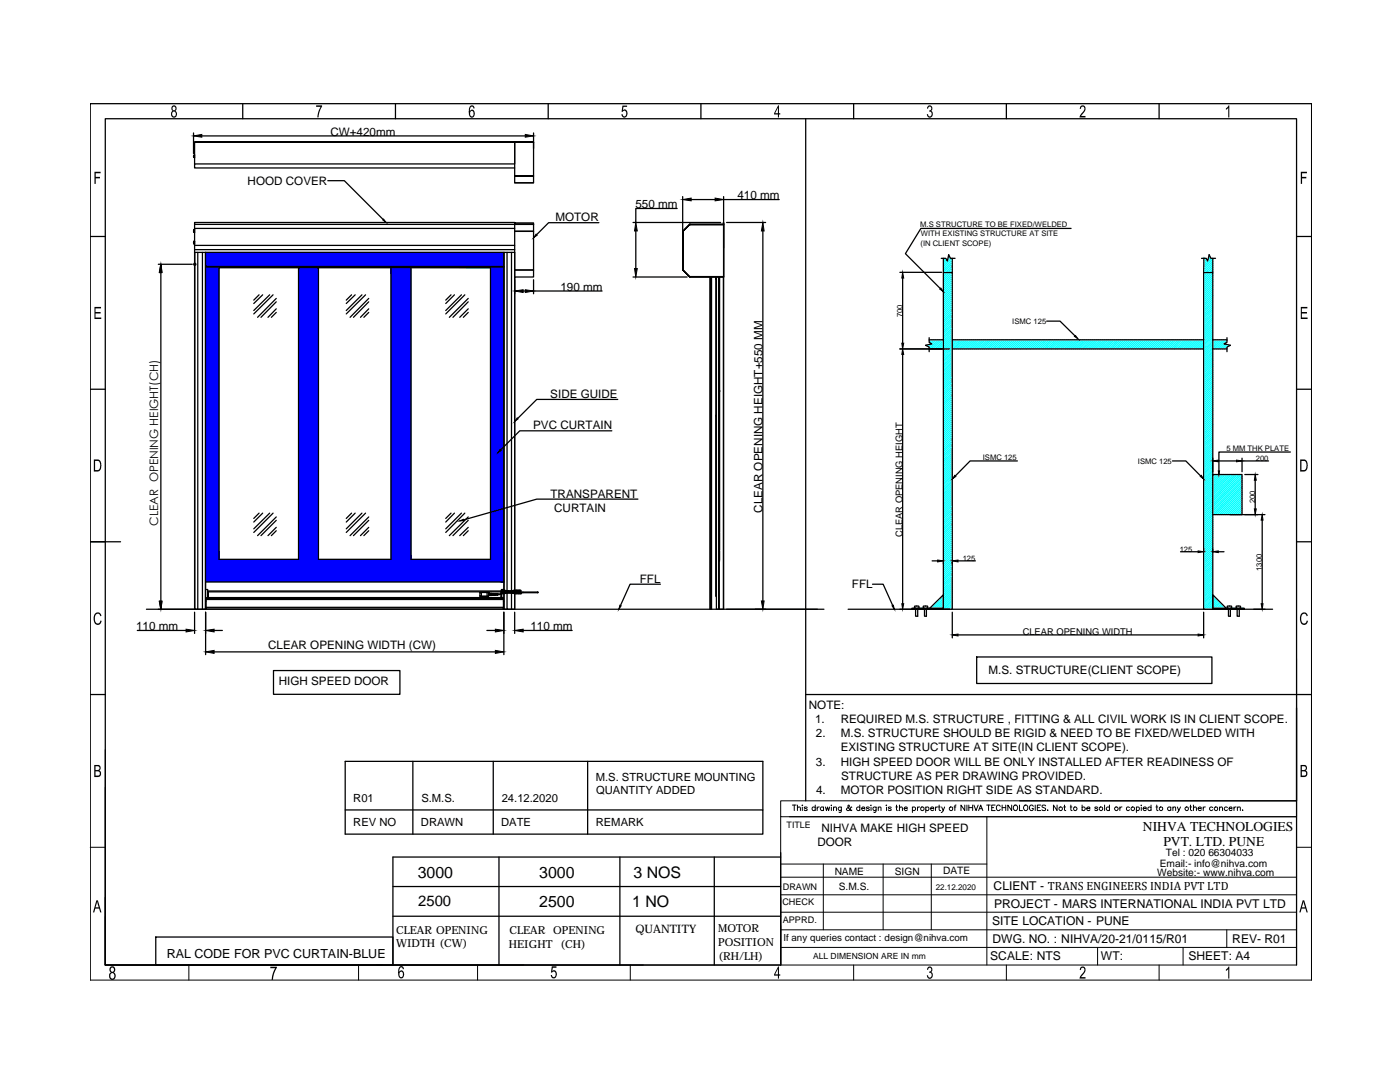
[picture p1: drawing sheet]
<svg xmlns="http://www.w3.org/2000/svg" width="279mm" height="216mm" viewBox="0 0 279 216" stroke-linecap="round" stroke-linejoin="round" font-family="sans-serif">
<!-- layer: 0 -->
<g fill="none" stroke="#000" stroke-width=".25">
<path d="M38.6 26.5v4.1M38.7 31.2v-.1v.3M38.8 31.2l-.1-.1v.2M38.8 31.4v-.2h-.1v.2h.1M38.8 31.2h.1M38.8 31.1h.1M38.8 30.9v.6M38.8 30.9v.6v-.6M38.8 28.3h63.9zM38.8 28.3v4.4M40.3 27.1h64.5M48.4 20.7v3"/>
<path d="M65.4 36.1h3.3l7.8 7.7M78.9 20.7v3M102.7 28.3h3.8h-3.8v6.8h3.8h-3.8M102.7 35.1v1.4h3.8v-1.4M102.7 36.5h3.8M106.5 28.3l-3.8 .1v4.3h-63.9v.8h63.9M106.5 26.5v8.6M109.4 20.7v3M136.2 39.2v10.5M137.9 39.8h4.8M139.9 20.7v3M144.4 39.2v10.3"/>
<path d="M144.4 39.8h11.1M160.8 23.7v136.1M170.4 20.7v3M200.8 20.7v3M231.3 20.7v3M18 47.2h3M31.6 52.7h6.8M32.1 52.7l.2 1.7h-.5zM32.1 52.7v68.9M38.6 46l.1 .2zM38.6 52.7h.5M38.7 48.3v.2z"/>
<path d="M38.7 46h.1M38.7 46h.1v.2h-.1zM38.7 45.9l.1 .1M38.7 48.3h.1M38.7 48.6h.1M38.7 48.2l.1 .1M38.7 52.6l.3 .3M38.8 46h.1M38.8 46.2h.1M38.8 46.2l-.1 .1M38.8 46.3h.1M38.8 45.9h.1"/>
<path d="M38.8 48.5l-.1 .1v-.3h.1l-.1 .3M38.8 48.3h.1M38.8 48.6h.1M38.8 48.1v.6M38.8 45.8v.6M38.8 48.1v.6v-.5M38.8 45.8v.6v-.6M38.8 44.8v.8M38.8 49.8v.6M38.9 50.4v71.2h.6v-71.2M38.9 52.5v.5M39 52.6l-.3 .3"/>
<path d="M40.4 50.4v71.2h.6v-71.2v71.2M41 53.3h59.6M41 53.2h59.6M51.7 58.8l-1.1 1.1M52.4 58.8l-1.8 1.8M53.8 58.8l-3.2 3.2M54.5 58.8l-3.9 3.8M55.1 59.5l-3.7 3.8M59.6 53.4v58.2h-15.9v-58.2h54.2v58.2h-15.9v-58.2M63.6 53.4v58.2h14.4v-58.2M70.2 58.8l-1.1 1.1M70.9 58.8l-1.8 1.8"/>
<path d="M72.2 58.8l-3.1 3.2M73 58.8l-3.9 3.8M73.6 59.5l-3.7 3.8M90 58.8l-1 1.1M90.7 58.8l-1.7 1.8M92.1 58.8l-3.1 3.2M92.8 58.8l-3.8 3.8M93.4 59.5l-3.7 3.8M100.6 50.4v67.4M100.6 50.4v71.2M101.2 50.4v67.4M102.1 50.4v67.4"/>
<path d="M102.7 53.9h3.8v1.4h-3.8v62.5M102.7 46.2h3.8v7.7h-3.8zM102.7 44.8h3.8v1.4h-3.8zM102.7 44.7l3.8 .1zM102.7 49h-63.9v.8h63.9M102.7 45.6h-63.9v3.4M104.4 58.1h.4M106.5 44.7v-.2h-3.8v.2v-.3h-63.9v.4h63.9M106.5 55.8v2.8M106.5 58.1h13.7M119.5 44.4h-10l-2.4 2.4M126.3 44.4h17.5"/>
<path d="M126.3 55.3h10.8M126.9 46.1v7.5M135.1 41.6h-8.2v2.8M136.2 46.2v7.7M136.3 53.9l1.4 1.4zM136.4 53.9h.1M136.4 46.2h.1M136.4 46.2h-.2v7.7h.2M137.7 44.8h6.7v10.5h-6.7l-1.4-1.4v-7.7zM137.7 44.8l6.7 .1v10.3l-6.7 .1-1.4-1.4v-7.7zM137.7 44.9h.1M137.7 55.2h.1"/>
<path d="M137.7 44.8v.1M137.7 44.8l-1.4 1.4 1.3-1.4 6.8 .1M137.7 55.2h6.7M137.7 44.8h6.7M141.7 55.3v66.3v-66.3M142 55.3v66.3M142.9 55.8l.1 27.2zM142.9 55.8v63.2M142.9 55.7h.1M143 55.3l-.1 .4M143 55.7h.1M143.4 55.3v66.3"/>
<path d="M143.5 55.3v66.3M143.6 55.3v22.7M144.4 44.5v.2zM144.4 44.5v77.1h-1v-66.3v66.3h-.4v-2.7M144.4 55.3v66.3M144.4 44.8h.1M145 44.4h7.8M152.2 46.1v73.8M179.6 54.3h8.3M180.1 55.5v13M187.8 51.5h.9l.4 .6 .2-1.3 .4 .7h.9M188.3 51.5v2.9"/>
<path d="M190 51.5v2.9M213.8 45.6h-30l-3.1 5 7 7M239.8 51.5h.9l.3 .6 .3-1.3 .4 .7h.9M240.3 51.5l-.1 2.9M242 51.5v2.9M258.8 47.2h3M18 77.7h3M55.1 61.6l-1.6 1.7M55.1 60.2l-3 3.1M55.1 62.3l-.9 1M73.6 61.6l-1.7 1.7M73.6 60.2l-3.1 3.1"/>
<path d="M73.6 62.3l-1 1M93.4 61.6l-1.6 1.7M93.4 60.2l-3 3.1M93.4 62.3l-.9 1M123.3 79.7h-16.2l-3.8 3.8M143.6 78.1h.1M143.6 78v.1M179.6 69.6h9.9M180.1 70.7v49.8M185.4 67.4v.9l.6 .3-1.3 .3 .7 .3v1M185.4 67.8h2.9M188.3 67.8v-13.4h1.7v13.4"/>
<path d="M188.3 67.8v53.8M190 69.6h50.2M208.9 64.1h2.7l3 2.9M240.2 67.8h-50.2v53.8M240.2 67.8v-13.4h1.8v13.4M240.2 67.8v53.8M242 67.8v53.8h6.3h-6.3v-.2h6.3v.2M242 69.6h2.9M242 67.8h2.9M244.9 67.4v.9l-.6 .3 1.2 .3-.6 .3v1M258.8 77.7h3M122.1 86h-18.4l-3.8 3.8"/>
<path d="M127.3 99.6h-20.2l-14.6 4.1M142.9 83v35.9zM142.9 83h.1M143 83h.1M203 92h-9.4l-3 3M234 92h2.7l2.9 3M242 94.7h5.9v8h-5.9zM243.1 92h3.7M247.9 91.4v2.7M247.9 92h5.3M248.4 94.7h2.7M250.5 95.8v5.7"/>
<path d="M257.5 90.2h-14.2v3.8M18 108.1h6.1M31.8 120h.5l-.2 1.6zM41 117.6h.5v.6M41 116.1h59.6M41.1 119.6v-.2h59.4v.2M41.1 119.4h.4M41.5 118.2v1zM41.5 118.2v1.1M41.5 119.2h.1M41.5 119.3h-.4v.1M41.5 118.2h.1"/>
<path d="M41.5 119.2v.2M41.5 118.1h58.5M51.7 102.4l-1.1 1M52.4 102.4l-1.8 1.8M53.8 102.4l-3.2 3.1M54.5 102.4l-3.9 3.8M55.1 103.2l-3.7 3.7M55.1 105.2l-1.6 1.7M55.1 103.8l-3 3.1M55.1 105.9l-.9 1M70.2 102.4l-1.1 1M70.9 102.4l-1.8 1.8"/>
<path d="M72.2 102.4l-3.1 3.1M73 102.4l-3.9 3.8M73.6 103.2l-3.7 3.7M73.6 105.2l-1.7 1.7M73.6 103.8l-3.1 3.1M73.6 105.9l-1 1M90 102.4l-1 1M90.7 102.4l-1.7 1.8M92.1 102.4l-3.1 3.1M92.8 102.4l-3.8 3.8M93.4 103.2l-3.7 3.7M93.4 105.2l-1.6 1.7"/>
<path d="M93.4 103.8l-3 3.1M93.4 105.9l-.9 1M95.8 118.2h1.7v.7l-1.7 .1zM95.8 118.9h.1M95.8 118.3h.1M95.8 118.2l.1 .1M96.1 118.2h1.1v.7l-1.1 .1zM97.4 118.9h.1M97.4 118.3h.1M97.5 118.2v.1M97.5 118.3l.3 .1-.2 .3h.2v-.2M97.6 118.3v.5"/>
<path d="M97.6 118.7l-.1 .1M97.6 118.5h.1M97.6 118.4h.1M97.6 118.7h.1M97.6 118.4v.1M97.8 118.7l-.2 .1M97.8 118.8h.1M97.8 118.4h.1M97.9 118.7h.2v.1h-.2zM97.9 118.7v-.2h.2v.2M97.9 118.5h.2M98.1 118.4v.4"/>
<path d="M98.2 118.6h1.4M98.2 118.4l.1 .4zM98.2 118.8h.1M98.2 118.5h1.4M98.4 118.4l.1 .4zM98.5 118.5l.1-.1v.4l-.1-.3M98.7 118.5l.1 .2-.1-.2M98.8 118.4l.1 .3zM99 118.4l.1 .3zM99.2 118.4h.2v.3h-.2zM99.2 118.6v-.2v.3M100 117.9h-58.5v1.3h58.5v-.7"/>
<path d="M100 119.3h.5v.1M100 119.2v.2h-58.5h58.5M100 119.2h.1M100 119.4h.5M100.1 119.2h.1M100.1 118.4v.9M100.1 117.8v.6h-.1v.8l.1-.7M100.2 117.9l-.2-.1v.7l-.4 .1v-.1l.4-.1M100.3 117.9l-.1-.1-.1 .6M100.3 117.8l-.1 .7-.1-.2M100.4 117.8v.6l-.2-.1M100.5 117.9l-.1-.1h-.1v.6"/>
<path d="M100.6 118.3v3.3h.6M100.6 117.6h-.5v.2M100.6 117.8h-.1l-.1 .6M100.6 117.8l-.1 .7-.1-.2M100.6 118.4v.1M100.7 117.8l-.1 .6M100.8 117.8l-.1 .6M100.9 117.8v.6M101 117.8l-.1 .6M101.1 117.9l-.1 .5M101.1 117.8v.5M101.2 118.2v3.4h.9"/>
<path d="M101.2 117.9v.4M101.3 117.9l-.1 .4M101.4 117.9l-.1 .4M101.4 117.9v.4M101.5 117.9v.4v-.4M101.7 117.9v.4M101.9 117.9l-.1 .4M101.9 117.9v.4M102 117.9v.4l.1-.4M102.1 118.4v3.2h.6v-3.1M102.2 117.9l-.1 .5M102.2 117.8v.5"/>
<path d="M102.3 117.8v.6M102.4 117.8l-.1 .6M102.5 117.8l-.1 .6M102.6 117.8l-.1 .6M102.7 117.8l-.1 .6M102.7 117.8v-67.4h-63.9l.1 71.2M102.7 118.4v3.2M102.8 117.8l-.1 .7M102.8 117.9v-.1l-.2 .6M103 117.8l-.1 .6-.1 .1v-.2M103 117.9v-.1h-.2v.6M103.1 117.8v.7l-.2-.2"/>
<path d="M103.2 117.9l-.1-.1h-.1v.6M103.3 117.9l-.1-.1-.1 .6M103.3 117.8l-.1 .7-.1-.2M103.4 117.8v.6l-.2-.1M103.5 117.9l-.1-.1-.1 .6M103.6 117.8v.6l-.2 .1v-.2M103.6 117.9l-.1-.1-.1 .6M103.8 117.8l-.1 .7-.1-.2M103.8 117.9v-.1h-.2v.6M103.9 118.4h.1M103.9 117.8l-.1 .7-.1-.2M104 118.2l-.1-.4-.2 .6"/>
<path d="M104 118.3h-.1l.1 .1M104.4 118.1v.2M107.3 118.1h-3.1l-.3 .1v.2l.3-.1h3.1M107.3 118.1v.2zM131.8 116.6h-6.1l-1.9 4.2M143.6 109.8v-54.5v54.5v-3.4l-.1 3.5 .1 1.9v-1.8v1.8l-.1 .1 .1 .1M174.1 116.6h2.1l2 4.2M186 111.9h1.1M190 112.3v.2M191.2 111.9h3.5M235.6 110.1h3.5M243.1 110.1h1.2"/>
<path d="M245.5 102.7h6.9M251.9 103.8v16.7M258.8 108.1h3M18 138.6h3M27.4 125.8h9.7M29.2 121.6h135.2M38.8 122.2v4.2M41 120h.1M41 122.2v8.4M41.1 121.2h59.4v.3h-59.4zM41.1 121.2v-1.6h59.4v1.6M42.7 130.1h56.2"/>
<path d="M42.7 125.8h1.7M54.6 133.8h25.2v4.7h-25.2zM97.2 125.8h1.7M100.5 120h.1M100.6 122.2v8.4M102.7 122.2v4.2M104.4 125.8h9.8M160.8 138.6h101M169.3 121.6h84.7M182 121.4h6.3v.2h-6.3zM182.6 120.9l.8 .1v.4h-.3v1.6h-.4v-1.6h-.2zM184.3 120.9l.8 .1v.4h-.2v1.6h-.4v-1.6h-.3z"/>
<path d="M185.6 121.4l2.7-2.7v2.7M190 122.2v5.1M191.2 126.7h47.9M194.9 131.1h47v5.3h-47zM240.2 122.2v5.1M242 121.4v-2.7l2.7 2.7M245 120.9l.8 .1v.4h-.3v1.6h-.3v-1.6h-.3zM246.7 120.9l.9 .1v.4h-.3v1.6h-.4v-1.6h-.2zM82.4 151.9v14.5M98.4 151.9v14.5M117.3 151.9v14.5M258.8 141.3v18.5h-55.3"/>
<path d="M21 179.1v13.5M68.9 161.6h83.3v4.8h-83.3v-14.5h83.3v9.7M78.4 176.9h77.4M99.6 171v21.6M123.7 171v21.6M142.6 171v21.6M155.8 170.1v22.5h-80.6M155.8 171h-77.4v21.6M155.8 179.1v13.5M18 195.6v-174.9h243.8v174.9M21 192.6v-168.9h237.8v168.9M21 192.6h55.3"/>
<path d="M31.1 187h47.3v5.6h-47.3zM78.4 182.8h77.4"/>
</g>
<g fill="none" stroke="#000" stroke-width=".2">
<path d="M258.8 131.4v28.4M258.8 138.6h3M21 149.6v43h107.4M21 157.1v35.5h237.8M155.8 159.8h103v3.2h-103zM18 169.1h3M155.8 178.5h103M155.8 175h103M155.8 163v29.6M155.8 172.4h41.1M157.5 163h101.3M158.1 160.6h.8"/>
<path d="M158.5 160.6v1.1M159.1 161.2l.3-.2 .3 .1v.6M159.1 160.6v1.1M160.1 160.7h.1M160.1 161.1v.6M161.1 161.1l-.2-.1-.4 .1 .6 .3v.3h-.4l-.2-.1M162.7 161.1a.35 .35 0 0 0-.5 0 .35 .35 0 0 0 0 .5 .35 .35 0 0 0 .5 0M162.7 160.6v1.1M163.1 161v.7M163.5 161l-.2 .1-.2 .2M164.3 172.4v13.1M164.4 161.1a.35 .35 0 0 0-.6 0 .35 .35 0 0 0 0 .5 .35 .35 0 0 0 .6 0"/>
<path d="M164.4 161v.7M164.7 161l.2 .7 .3-.7 .2 .7 .2-.7M165.9 160.7h.1M165.9 161.1v.6M166.3 161.2l.3-.2 .3 .1v.6M166.3 161v.7M167.9 161v1l-.2 .1-.3-.1M167.9 161.1a.35 .35 0 0 0-.5 0 .35 .35 0 0 0 0 .5 .35 .35 0 0 0 .5 0M170 161.1l-.1-.1a.78 .78 0 0 1-.8 .7l-.2-.3 .6-.5-.2-.3-.1 .2 .1 .4 .4 .5h.2l.1-.1M171.6 161.1a.35 .35 0 0 0-.5 0 .35 .35 0 0 0 0 .5 .35 .35 0 0 0 .5 0M171.6 160.6v1.1M172 161.3h.6a.36 .36 0 0 0-.5-.2 .36 .36 0 0 0-.2 .5 .36 .36 0 0 0 .6 .1l.1-.1"/>
<path d="M173.5 161.1l-.2-.1-.4 .1 .6 .4-.1 .2h-.5v-.1M173.8 160.7h.1M173.8 161.1v.6M174.9 161v.8l-.3 .3-.2-.1M174.9 161.1a.35 .35 0 0 0-.6 0 .35 .35 0 0 0 0 .5 .35 .35 0 0 0 .6 0M175.3 161.2l.1-.1h.4v.6M175.3 161v.7M176.2 172.4v13.1M176.8 160.7h.2zM176.9 161.1v.6M177.9 161.1l-.3-.1-.3 .1 .5 .3v.3h-.3l-.2-.1M178.8 161h.3"/>
<path d="M178.9 160.6v.9l.3 .2M179.5 161.2l.3-.2 .2 .1 .1 .6M179.5 160.6v1.1M180.4 161.3h.7l-.1-.2a.35 .35 0 0 0-.5 0 .35 .35 0 0 0 .1 .5 .35 .35 0 0 0 .5 0M182.1 161.1a.35 .35 0 0 1 .5 0 .35 .35 0 0 1 0 .5 .35 .35 0 0 1-.5 0M182.1 161v1.1M183.1 161v.7M183.5 161l-.4 .1v.2M184.8 161.1a.35 .35 0 0 1 .5 0 .35 .35 0 0 1 0 .5 .35 .35 0 0 1-.5 0M184.8 161v1.1M185.7 161.3h.7a.36 .36 0 0 0-.5-.2 .36 .36 0 0 0-.2 .5 .36 .36 0 0 0 .5 .1l.2-.1M185.9 172.4v13.1"/>
<path d="M186.7 161v.7M187.1 161l-.4 .1v.2M187.3 161h.3M187.4 160.6v.9l.3 .2M187.9 161l.3 .7 .3-.7M188.2 161.7l-.4 .4M190.4 161h.4M190.8 160.6l-.2 .1v.2v.8M192.5 160.6v1.1l-.7-1.1v1.1M193 160.6v1.1M193.4 160.6v1.1M193.4 161.1h.7"/>
<path d="M194.1 160.6v1.1M194.4 160.6l.4 1.1 .4-1.1M195.3 161.7l.4-1.1 .4 1.1M195.5 161.4h.5M196.9 160.6h.7M196.9 163v29.6M197.3 160.6v1.1M197.9 161.1h.4M198.6 160.6h-.7v1.1h.7M199.6 160.9a.39 .39 0 0 0-.4-.3 .39 .39 0 0 0-.3 .5v.2a.39 .39 0 0 0 .3 .4 .39 .39 0 0 0 .4-.2M200 161.1h.7M200 160.6v1.1"/>
<path d="M200.7 160.6v1.1M201.9 160.6v1.1l-.8-1.1v1.1M203.5 160.6v1.1h.6M204.5 160.7a.52 .52 0 0 1 .6 .5 .52 .52 0 0 1-.6 .5l-.2-.4zM206.2 160.9a.39 .39 0 0 0-.4-.3 .39 .39 0 0 0-.3 .5v.2a.38 .38 0 0 0 .3 .5 .38 .38 0 0 0 .4-.5h-.2M206.6 160.6v1.1M207 161.1h.4M207.7 160.6h-.7v1.1h.7M208.7 160.8l-.3-.2-.4 .1v.3l.6 .3 .1 .3-.3 .1-.4-.1M209.1 161.6v.1zM211 160.6v1.1l-.8-1.1v1.1M212.3 161h.4"/>
<path d="M212.4 160.6v.9l.1 .2h.2M213.6 161h.3M213.7 160.6v.9l.1 .2h.2M216 161.1a.35 .35 0 0 1 .5 0 .35 .35 0 0 1 0 .5 .35 .35 0 0 1-.5 0M216 160.6v1.1M216.9 161.3h.6a.36 .36 0 0 0-.4-.2 .36 .36 0 0 0-.3 .4 .36 .36 0 0 0 .5 .2l.2-.1M219.1 161.1l-.2-.1-.4 .1 .6 .4-.1 .2h-.3l-.2-.1M220.4 160.6v1.1M221.4 161.1a.35 .35 0 0 0-.5 0 .35 .35 0 0 0 0 .5 .35 .35 0 0 0 .5 0M221.4 160.6v1.1M223.5 161v.7M223.9 161l-.4 .1v.2"/>
<path d="M225.4 161.1a.34 .34 0 0 0-.5 0 .34 .34 0 0 0 0 .5 .34 .34 0 0 0 .5 0M226.8 161.1a.34 .34 0 0 1 .5 0 .34 .34 0 0 1 0 .5 .34 .34 0 0 1-.5 0M226.8 161v1.1M227.7 160.7h.1M227.8 161.1v.6M228.1 161.3h.7a.36 .36 0 0 0-.5-.2 .36 .36 0 0 0-.2 .5 .36 .36 0 0 0 .6 .1l.1-.1M229.7 161.1a.35 .35 0 0 0-.5 0 .35 .35 0 0 0 0 .5 .35 .35 0 0 0 .5 0M229.7 160.6v1.1M230.7 161h.4M230.9 160.6v.9v.2h.2M233.7 161.1a.35 .35 0 0 0-.6 0 .35 .35 0 0 0 0 .5 .35 .35 0 0 0 .6 0M233.7 161v.7"/>
<path d="M234.1 161.2l.1-.1h.4v.6M234.1 161v.7M235 161l.3 .7 .3-.7M235.3 161.7l-.4 .4M237.5 161h.3M237.6 160.6v.9l.3 .2M238.2 161.2l.2-.2 .3 .1 .1 .6M238.2 160.6v1.1M239.1 161.3h.6a.36 .36 0 0 0-.4-.2 .36 .36 0 0 0-.2 .4 .36 .36 0 0 0 .4 .2l.2-.1M240.1 161v.7M240.6 161l-.3 .1-.2 .2M242 161.1a.35 .35 0 0 0-.5 0 .35 .35 0 0 0 0 .5 .35 .35 0 0 0 .5 0"/>
<path d="M243.4 161.2l.2-.2 .3 .1 .1 .6M243.4 161v.7M245 161.1a.35 .35 0 0 0-.6 0 .35 .35 0 0 0 0 .5 .35 .35 0 0 0 .6 0M245.3 161.3l.6-.1a.33 .33 0 0 0-.5 0 .33 .33 0 0 0 0 .5 .33 .33 0 0 0 .5-.1M246.3 161v.7M246.7 161l-.4 .1v.2M246.9 161.2l.3-.2 .3 .1v.6M246.9 161v.7M248 161.6v.1zM258.8 169.1h3M18 195.6h243.8M21 182.9v9.7h83.5"/>
<path d="M37.7 192.6v3M71.6 192.6v3M95.3 192.6v3M125.8 192.6v3M155.8 185.5h103M155.8 182h103M155.8 189h103M170.4 192.6v3M200.8 192.6v3M219 189v3.6M231.3 192.6v3M236.1 189v3.6"/>
<path d="M244.8 185.5v3.5"/>
<circle cx="184.1" cy="161.4" r=".36"/>
<circle cx="189.8" cy="161.4" r=".36"/>
<circle cx="202.7" cy="161.1" r=".51"/>
<circle cx="211.7" cy="161.4" r=".36"/>
<circle cx="214.6" cy="161.4" r=".35"/>
<circle cx="219.7" cy="161.4" r=".36"/>
<circle cx="222.8" cy="161.4" r=".35"/>
<circle cx="226.1" cy="161.4" r=".36"/>
<circle cx="231.7" cy="161.4" r=".36"/>
<circle cx="236.8" cy="161.4" r=".35"/>
<circle cx="242.7" cy="161.4" r=".35"/>
</g>
<g fill="#000">
<path d="M18.9 34.3h1.2v.3h-1v.7h.9v.3h-.9v1.1h-.2zM63.1 21h1.2l-.6 1.4-.1 1h-.3l.1-.6 .6-1.5h-.9zM124.2 21.1h1v.2h-.8l-.1 .7 .3-.2 .3 .1 .3 .6v.6l-.3 .3h-.6l-.3-.6h.3v.1a.38 .38 0 0 0 .5 .2 .38 .38 0 0 0 .2-.5 .38 .38 0 0 0-.2-.5 .38 .38 0 0 0-.5 .2h-.2zM185.2 21.1l.5-.1 .3 .3 .1 .5-.3 .3 .4 .4v.5l-.4 .4-.4 .1-.4-.4v-.3h.2a.39 .39 0 0 0 .5 .4 .39 .39 0 0 0 .2-.6l-.2-.3h-.3v-.3l.4-.1v-.4a.31 .31 0 0 0-.4-.2 .31 .31 0 0 0-.2 .4h-.2zM215.7 21.1l.6-.1 .3 .4-.1 .8-.8 .9h.9v.3h-1.2l.1-.4 .9-1.1v-.3l-.1-.3a.34 .34 0 0 0-.4 0 .34 .34 0 0 0-.2 .4h-.2zM245.2 21h.1v2.4h-.2v-1.9l-.4 .4v-.3zM259.6 34.3h1.2v.3h-.9v.7h.8v.3h-.8v1.1h-.3zM18.9 61.2h1.3v.3h-1.1v.8h1v.3h-1v.8h1.1v.3h-1.3zM259.6 61.2h1.3v.3h-1.1v.8h1v.3h-1v.8h1.2v.3h-1.4zM19 122.4l.3-.2h.4l.4 .3 .1 .3-.2 .2-.3-.5-.6 .2-.2 .4v.7l.2 .3a.5 .5 0 0 0 .6 .3 .5 .5 0 0 0 .3-.6l.3 .1-.3 .7-.6 .1-.4-.2-.3-.8v-.6zM259.7 122.5l.4-.3h.4l.4 .3 .1 .3-.2 .2-.4-.5-.5 .2-.2 .4v.7l.2 .3a.5 .5 0 0 0 .6 .3 .5 .5 0 0 0 .3-.6l.2 .1-.3 .7-.5 .1-.5-.2-.3-.8v-.6zM53.9 192.9h1.4l-.7 1.6-.1 1h-.3l.1-.7 .6-1.6h-1z"/>
<path d="M110.1 192.8h1v.3h-.8l-.1 .6 .3-.1 .3 .1 .3 .6v.4l-.3 .5-.7-.1-.2-.6h.3v.2a.4 .4 0 0 0 .6 .2 .4 .4 0 0 0 .1-.6l-.2-.4a.31 .31 0 0 0-.5 .2l-.2-.1zM185.2 192.9h.5l.3 .3 .1 .5-.3 .3 .4 .3v.5l-.4 .5h-.4l-.4-.4v-.3h.2a.39 .39 0 0 0 .5 .4 .39 .39 0 0 0 .2-.6l-.2-.3h-.3v-.2l.4-.2v-.4a.31 .31 0 0 0-.4-.2 .31 .31 0 0 0-.2 .4h-.2zM215.7 193l.6-.1 .3 .3v.7l-.9 1.1h.9v.3h-1.2l.1-.5 .9-1.1v-.3l-.1-.2a.34 .34 0 0 0-.4 0 .34 .34 0 0 0-.2 .3h-.2zM245.2 192.9h.1v2.4h-.2v-1.9l-.4 .3v-.3z"/>
<path d="M34.3 21.2l.6-.2 .3 .4v.6l-.2 .1 .3 .3v.5l-.4 .6-.5-.1-.3-.4 .1-.6 .3-.3-.3-.4zM34.4 21.7a.35 .35 0 0 0 .7 0 .35 .35 0 0 0-.7 0zM34.6 22.3l-.2 .2v.4a.39 .39 0 0 0 .6 .2 .39 .39 0 0 0 0-.6l-.2-.2z"/>
<path d="M93.9 21.1h.6l.2 .4v.1h-.2a.38 .38 0 0 0-.5-.3 .38 .38 0 0 0-.2 .5v.4l.1-.1a.57 .57 0 0 1 .7 0 .57 .57 0 0 1 .2 .7l-.4 .6-.4 .1-.3-.2-.2-1.1 .1-.6zM94 22.2l-.2 .2v.5a.41 .41 0 0 0 .6 .2 .41 .41 0 0 0 .1-.7l-.2-.2z"/>
<path d="M155.3 21h.2v1.6h.2v.2h-.2v.6h-.2v-.6h-.8v-.2zM155.3 21.5l-.6 1.1h.6z"/>
<path d="M18.7 91.7h1l.4 .4 .1 1.2-.4 .7-1.1 .1zM19 92v1.8h.6l.4-.5-.1-1-.3-.3z"/>
<path d="M259.5 91.7h.9l.5 .4 .1 1.2-.4 .7-1.1 .1zM259.7 92v1.8h.7l.2-.2 .1-.6v-.6a.45 .45 0 0 0-.6-.4z"/>
<path d="M18.8 152.6h.9l.4 .4v.4l-.3 .3 .3 .3 .1 .6-.4 .4-1 .1zM19.1 152.9v.8l.7-.2 .1-.3-.2-.3zM19.1 153.9v.9h.5a.43 .43 0 0 0 .3-.5 .43 .43 0 0 0-.5-.4z"/>
<path d="M259.6 152.6h.9l.3 .4v.4l-.2 .3 .3 .3v.6l-.3 .4-1 .1zM259.8 152.9v.8l.8-.2v-.3l-.2-.3zM259.8 153.9v.9h.5a.43 .43 0 0 0 .4-.5 .43 .43 0 0 0-.5-.4z"/>
<path d="M19.2 179.6h.3l.7 2.5h-.2l-.2-.8h-.8l-.2 .8h-.2zM19.4 179.9l-.3 1.1h.6z"/>
<path d="M22 193l.2-.2 .5 .1 .3 .3v.6a.23 .23 0 0 0-.3 .2 .23 .23 0 0 0 .3 .3l.1 .6-.2 .4-.3 .2-.5-.1-.3-.4v-.6l.4-.4-.3-.2-.1-.3zM22.2 193.2l-.1 .2 .1 .3a.37 .37 0 0 0 .5 0 .37 .37 0 0 0-.2-.6zM22.2 194.2l-.2 .3 .1 .5a.47 .47 0 0 0 .7 0 .47 .47 0 0 0-.1-.7z"/>
<path d="M79.8 192.9h.6l.2 .3-.2 .2a.35 .35 0 0 0-.4-.4 .35 .35 0 0 0-.3 .5v.5l.2-.3 .3-.1 .4 .4v.8l-.4 .4-.4-.1-.3-.5v-1.1zM79.9 194l-.2 .5a.38 .38 0 0 0 .5 .5 .38 .38 0 0 0 .2-.6v-.2a.31 .31 0 0 0-.2-.3 .31 .31 0 0 0-.3 .1z"/>
<path d="M155.3 192.9h.2v1.5h.2v.3h-.2v.6h-.2v-.6h-.8v-.3zM155.3 193.3l-.6 1.1h.6z"/>
<path d="M260 179.6h.3l.7 2.5h-.3l-.2-.8h-.7l-.2 .8h-.3zM260.1 179.9l-.3 1.1h.6z"/>
</g>
<g fill="#000" stroke="#000" stroke-width=".2">
<path d="M38.6 27.1l1.7-.3v.6zM104.8 26.8l1.7 .3-1.7 .3zM136.2 39.8l1.7-.3v.6zM142.7 39.5l1.7 .3-1.7 .3zM32.1 52.7l.2 1.7h-.5zM76.6 43.7l.5 .7-.7-.5zM102.7 58.1l1.7-.3v.6zM104.8 57.8l1.7 .3-1.7 .3zM107 46.7l.2 .2-.7 .5zM126.6 53.6h.6l-.3 1.7zM126.9 44.4l.3 1.7h-.6zM152.2 44.4l.3 1.7h-.6z"/>
<path d="M180.1 54.3l.3 1.2h-.4zM187.6 57.7l.2-.2 .5 .7zM180.1 69.6l.3 1.1h-.4zM180 68.5h.4l-.3 1.1zM214.4 67.1l.2-.1 .6 .6zM99.8 89.6l.2 .3-.7 .5zM103.2 83.4l.2 .2-.7 .5zM190.6 94.9l.2 .2-.8 .5zM239.7 94.9l.5 .7-.7-.5zM242 92l1.1-.2v.3zM243.1 94h.3l-.1 .8zM246.8 91.8l1.1 .2-1.1 .1z"/>
<path d="M250.5 94.7l.2 1.1h-.4zM31.8 120h.5l-.2 1.6zM91.7 104l.8-.4 .1 .3zM151.9 119.9h.6l-.3 1.7zM187.1 111.7l1.2 .2-1.2 .2zM190 111.9l1.2-.2v.4zM239.1 109.9l1.1 .2-1.1 .2zM242 110.1l1.1-.2v.4zM250.3 101.5h.4l-.2 1.2zM251.9 102.7l.2 1.1h-.4zM37.1 125.5l1.7 .3-1.7 .3zM41 130.1l1.7-.3v.6z"/>
<path d="M41 125.8l1.7-.3v.6zM98.9 129.8l1.7 .3-1.7 .3zM98.9 125.5l1.7 .3-1.7 .3zM102.7 125.8l1.7-.3v.6zM123.7 120.8l.3 .1-.5 .7zM178 120.9l.3-.1 .2 .8zM180 120.5h.4l-.3 1.1zM190 126.7l1.2-.2v.4zM239.1 126.5l1.1 .2-1.1 .2zM251.7 120.5h.4l-.2 1.1z"/>
</g>
<g fill="#00f" stroke="#00f" stroke-width=".2">
<path d="M41 53.3v.1h59.6zM41 53.3h59.6v.1z"/>
<path d="M97.9 53.4v58.2h2.7zM97.9 53.4h2.7v58.2z"/>
<path d="M78 53.4v58.2h4zM78 53.4h4v58.2z"/>
<path d="M59.6 53.4v58.2h4zM59.6 53.4h4v58.2z"/>
<path d="M41 53.4v58.2h2.7zM41 53.4h2.7v58.2z"/>
<path d="M41 111.6v4.5h59.6zM41 111.6h59.6v4.5z"/>
<path d="M41 50.4v2.8h59.6zM41 50.4h59.6v2.8z"/>
</g>
<g fill="none" stroke="#0ff" stroke-width=".25">
<path d="M188.4 51.5l-.1 .2M188.8 51.6l-.5 .5M188.9 51.8l-.6 .7M189 52.1l-.7 .8M189.4 51h-.1M189.5 51.2l-.3 .3M189.7 51.5l-.6 .6M190 51.5l-1.7 1.7M190 52.6l-1.7 1.9M190 53.1l-1.7 1.7M190 53.5l-1.7 1.7M190 53.8l-1.7 1.9"/>
<path d="M190 54.3l-1.7 1.7M190 51.8l-1.7 1.9M190 52.3l-1.7 1.7M190 54.6l-1.7 1.8M190 55l-1.7 1.8M190 55.4l-1.7 1.8M190 55.8l-1.7 1.8M190 56.2l-1.7 1.8M190 56.6l-1.7 1.8M190 57l-1.7 1.8M190 57.4l-1.7 1.8M190 57.8l-1.7 1.8"/>
<path d="M190 58.2l-1.7 1.8M190 58.6l-1.7 1.8M190 59l-1.7 1.8M190 59.4l-1.7 1.8M190 59.8l-1.7 1.8M240.3 51.5h.1M240.7 51.5l-.4 .5M240.8 51.8l-.5 .6M241 52l-.7 .8M241.3 50.9h.1M241.4 51.2l-.2 .2M241.6 51.4l-.5 .5"/>
<path d="M241.9 51.5l-1.6 1.7M242 51.8l-1.7 1.7M242 52.2l-1.8 1.8M242 52.6l-1.8 1.7M242 52.9l-1.8 1.9M242 53.4l-1.8 1.7M242 53.7l-1.8 1.8M242 54.1l-1.8 1.9M242 54.6l-1.8 1.7M242 54.9l-1.8 1.8M242 55.3l-1.8 1.8M242 55.7l-1.8 1.8"/>
<path d="M242 56.1l-1.8 1.8M242 56.5l-1.8 1.8M242 56.9l-1.8 1.8M242 57.3l-1.8 1.8M242 57.7l-1.8 1.8M242 58.1l-1.8 1.8M242 58.5l-1.8 1.8M242 58.9l-1.8 1.8M242 59.3l-1.8 1.8M242 59.7l-1.8 1.8M184.9 68.9h-.1M185.4 68.7l-.3 .4"/>
<path d="M185.6 67.8l-.2 .2M186 67.8l-.5 .5M186.4 67.8l-.7 .7M186.7 67.8l-1.4 1.4M187.2 67.8l-1.8 1.8M187.6 67.8l-1.8 1.8M188 67.8l-1.8 1.8M190 66.1l-3.4 3.5M190 66.5l-3 3.1M190 66.9l-2.7 2.7M190 67.3l-2.2 2.3M190 67.7l-1.9 1.9"/>
<path d="M190 60.2l-1.7 1.8M190 60.6l-1.7 1.8M190 61l-1.7 1.8M190 61.4l-1.7 1.7M190 61.8l-1.7 1.8M190 62.2l-1.7 1.8M190 62.6l-1.7 1.7M190 62.9l-1.7 1.9M190 63.4l-1.7 1.7M190 63.7l-1.7 1.8M190 64.1l-1.7 1.8M190 64.5l-1.7 1.8"/>
<path d="M190 64.9l-1.7 1.8M190 65.3l-1.7 1.8M190 65.7l-1.7 1.8M190 69.7l-1.7 1.8M190 70.1l-1.7 1.8M190 70.5l-1.7 1.7M190 70.9l-1.7 1.8M190 71.3l-1.7 1.8M190 71.7l-1.7 1.7M190 72.1l-1.7 1.8M190 72.5l-1.7 1.7M190 72.8l-1.7 1.9"/>
<path d="M190 73.3l-1.7 1.7M190 73.6l-1.7 1.8M190 74l-1.7 1.8M190 74.5l-1.7 1.7M190 74.8l-1.7 1.8M190 75.2l-1.7 1.8M190 75.6l-1.7 1.8M190 76l-1.7 1.8M190 76.4l-1.7 1.8M190 76.8l-1.7 1.8M190 77.2l-1.7 1.8M190 77.6l-1.7 1.8"/>
<path d="M190 78l-1.7 1.8M190 78.4l-1.7 1.8M190 78.8l-1.7 1.8M190 79.2l-1.7 1.8M190 79.6l-1.7 1.8M190 80l-1.7 1.8M190.3 67.8l-2 2.1M190.7 67.8l-2.4 2.5M191.1 67.8l-2.8 2.9M191.5 67.8l-3.2 3.3M191.9 67.8l-1.8 1.8M192.3 67.8l-1.8 1.8"/>
<path d="M192.7 67.8l-1.8 1.8M193.1 67.8l-1.8 1.8M193.5 67.8l-1.8 1.8M193.9 67.8l-1.8 1.8M194.3 67.8l-1.8 1.8M194.7 67.8l-1.8 1.8M195.1 67.8l-1.8 1.8M195.5 67.8l-1.8 1.8M195.9 67.8l-1.8 1.8M196.3 67.8l-1.8 1.8M196.7 67.8l-1.8 1.8M197.1 67.8l-1.8 1.8"/>
<path d="M197.5 67.8l-1.8 1.8M197.8 67.8l-1.7 1.8M198.3 67.8l-1.9 1.8M198.6 67.8l-1.7 1.8M199 67.8l-1.8 1.8M199.4 67.8l-1.8 1.8M199.8 67.8l-1.8 1.8M200.2 67.8l-1.8 1.8M200.6 67.8l-1.7 1.8M201 67.8l-1.8 1.8M201.4 67.8l-1.8 1.8M201.8 67.8l-1.8 1.8"/>
<path d="M202.2 67.8l-1.8 1.8M202.6 67.8l-1.8 1.8M203 67.8l-1.8 1.8M203.4 67.8l-1.8 1.8M203.8 67.8l-1.8 1.8M204.2 67.8l-1.8 1.8M204.6 67.8l-1.8 1.8M205 67.8l-1.8 1.8M205.4 67.8l-1.8 1.8M205.8 67.8l-1.8 1.8M206.2 67.8l-1.8 1.8M206.6 67.8l-1.8 1.8"/>
<path d="M207 67.8l-1.8 1.8M207.4 67.8l-1.8 1.8M207.7 67.8l-1.7 1.8M208.2 67.8l-1.9 1.8M208.5 67.8l-1.7 1.8M208.9 67.8l-1.7 1.8M209.4 67.8l-1.9 1.8M209.7 67.8l-1.7 1.8M210.1 67.8l-1.8 1.8M210.5 67.8l-1.8 1.8M210.9 67.8l-1.8 1.8M211.3 67.8l-1.8 1.8"/>
<path d="M211.7 67.8l-1.8 1.8M212.1 67.8l-1.8 1.8M212.5 67.8l-1.8 1.8M212.9 67.8l-1.8 1.8M213.3 67.8l-1.8 1.8M213.7 67.8l-1.8 1.8M214.1 67.8l-1.8 1.8M214.5 67.8l-1.8 1.8M214.9 67.8l-1.8 1.8M215.3 67.8l-1.8 1.8M215.7 67.8l-1.8 1.8M216.1 67.8l-1.8 1.8"/>
<path d="M216.5 67.8l-1.8 1.8M216.8 67.8l-1.7 1.8M217.3 67.8l-1.9 1.8M217.6 67.8l-1.7 1.8M218 67.8l-1.7 1.8M218.5 67.8l-1.9 1.8M218.8 67.8l-1.7 1.8M219.2 67.8l-1.8 1.8M219.6 67.8l-1.8 1.8M220 67.8l-1.8 1.8M220.4 67.8l-1.8 1.8M220.8 67.8l-1.8 1.8"/>
<path d="M221.2 67.8l-1.8 1.8M221.6 67.8l-1.8 1.8M222 67.8l-1.8 1.8M222.4 67.8l-1.8 1.8M222.8 67.8l-1.8 1.8M223.2 67.8l-1.8 1.8M223.6 67.8l-1.8 1.8M224 67.8l-1.8 1.8M224.4 67.8l-1.8 1.8M224.8 67.8l-1.8 1.8M225.2 67.8l-1.8 1.8M225.6 67.8l-1.8 1.8"/>
<path d="M225.9 67.8l-1.7 1.8M226.4 67.8l-1.8 1.8M226.8 67.8l-1.8 1.8M227.2 67.8l-1.8 1.8M227.6 67.8l-1.8 1.8M227.9 67.8l-1.7 1.8M228.4 67.8l-1.9 1.8M228.7 67.8l-1.7 1.8M229.1 67.8l-1.8 1.8M229.5 67.8l-1.8 1.8M229.9 67.8l-1.8 1.8M230.3 67.8l-1.8 1.8"/>
<path d="M230.7 67.8l-1.8 1.8M231.1 67.8l-1.8 1.8M231.5 67.8l-1.8 1.8M231.9 67.8l-1.8 1.8M232.3 67.8l-1.8 1.8M232.7 67.8l-1.8 1.8M233.1 67.8l-1.8 1.8M233.5 67.8l-1.8 1.8M233.9 67.8l-1.8 1.8M234.3 67.8l-1.8 1.8M234.7 67.8l-1.8 1.8M235.1 67.8l-1.8 1.8"/>
<path d="M235.5 67.8l-1.8 1.8M235.9 67.8l-1.8 1.8M236.3 67.8l-1.8 1.8M236.7 67.8l-1.8 1.8M237 67.8l-1.7 1.8M237.5 67.8l-1.9 1.8M237.8 67.8l-1.7 1.8M238.2 67.8l-1.8 1.8M238.6 67.8l-1.8 1.8M239 67.8l-1.7 1.8M239.5 67.8l-1.9 1.8M239.8 67.8l-1.7 1.8"/>
<path d="M242 60.1l-1.8 1.8M242 60.5l-1.8 1.8M242 60.9l-1.8 1.8M242 61.3l-1.8 1.8M242 61.7l-1.8 1.7M242 62l-1.8 1.9M242 62.5l-1.8 1.7M242 62.9l-1.8 1.7M242 63.3l-1.8 1.8M242 63.7l-1.8 1.7M242 64l-1.8 1.9M242 64.5l-1.8 1.7"/>
<path d="M242 64.8l-1.8 1.8M242 65.2l-1.8 1.8M242 65.6l-1.8 1.8M242 66l-3.6 3.6M242 66.4l-3.2 3.2M242 66.8l-2.8 2.8M242 67.2l-2.4 2.4M242 67.6l-2 2M242 70l-1.8 1.8M242 70.4l-1.8 1.8M242 70.8l-1.8 1.8M242 71.2l-1.8 1.8"/>
<path d="M242 71.6l-1.8 1.7M242 72l-1.8 1.8M242 72.4l-1.8 1.8M242 72.8l-1.8 1.7M242 73.1l-1.8 1.9M242 73.6l-1.8 1.7M242 73.9l-1.8 1.8M242 74.3l-1.8 1.8M242 74.7l-1.8 1.8M242 75.1l-1.8 1.8M242 75.5l-1.8 1.8M242 75.9l-1.8 1.8"/>
<path d="M242 76.3l-1.8 1.8M242 76.7l-1.8 1.8M242 77.1l-1.8 1.8M242 77.5l-1.8 1.8M242 77.9l-1.8 1.8M242 78.3l-1.8 1.8M242 78.7l-1.8 1.8M242 79.1l-1.8 1.8M242 79.5l-1.8 1.8M242 79.9l-1.8 1.8M242.2 67.8l-2 2M242.6 67.8l-2.4 2.4"/>
<path d="M243 67.8l-2.8 2.8M243.4 67.8l-3.2 3.2M243.8 67.8l-3.6 3.6M244.2 67.8l-1.8 1.8M244.5 68.7l-.9 .9M244.6 67.8l-1.8 1.8M244.8 68.7l-.8 .9M244.9 67.9l-1.7 1.7M244.9 69.5l-.1 .1M245.2 68.8l-.8 .8M245.5 68.9l-.1 .1M190 80.4l-1.7 1.8"/>
<path d="M190 80.8l-1.7 1.8M190 81.2l-1.7 1.8M190 81.6l-1.7 1.7M190 81.9l-1.7 1.9M190 82.4l-1.7 1.7M190 82.7l-1.7 1.8M190 83.1l-1.7 1.8M190 83.6l-1.7 1.7M190 83.9l-1.7 1.8M190 84.3l-1.7 1.8M190 84.7l-1.7 1.8M190 85.1l-1.7 1.8"/>
<path d="M190 85.5l-1.7 1.8M190 85.9l-1.7 1.8M190 86.3l-1.7 1.8M190 86.7l-1.7 1.8M190 87.1l-1.7 1.8M190 87.5l-1.7 1.8M190 87.9l-1.7 1.8M190 88.3l-1.7 1.8M190 88.7l-1.7 1.8M190 89.1l-1.7 1.8M190 89.5l-1.7 1.8M190 89.9l-1.7 1.8"/>
<path d="M190 90.3l-1.7 1.8M190 90.7l-1.7 1.7M190 91l-1.7 1.9M190 91.5l-1.7 1.7M190 91.8l-1.7 1.9M190 92.3l-1.7 1.8M190 92.7l-1.7 1.7M190 93l-1.7 1.9M190 93.5l-1.7 1.7M190 93.8l-1.7 1.8M190 94.2l-1.7 1.8M190 94.6l-1.7 1.8"/>
<path d="M190 95l-1.7 1.8M190 95.4l-1.7 1.8M190 95.8l-1.7 1.8M190 96.2l-1.7 1.8M190 96.6l-1.7 1.8M190 97l-1.7 1.8M190 97.4l-1.7 1.8M190 97.8l-1.7 1.8M190 98.2l-1.7 1.8M190 98.6l-1.7 1.8M190 99l-1.7 1.8M190 99.4l-1.7 1.8"/>
<path d="M190 99.8l-1.7 1.8M242 80.3l-1.8 1.8M242 80.7l-1.8 1.8M242 81.1l-1.8 1.8M242 81.5l-1.8 1.8M242 81.9l-1.8 1.7M242 82.2l-1.8 1.9M242 82.7l-1.8 1.7M242 83l-1.8 1.9M242 83.5l-1.8 1.7M242 83.8l-1.8 1.8M242 84.2l-1.8 1.8"/>
<path d="M242 84.7l-1.8 1.7M242 85l-1.8 1.8M242 85.4l-1.8 1.8M242 85.8l-1.8 1.8M242 86.2l-1.8 1.8M242 86.6l-1.8 1.8M242 87l-1.8 1.8M242 87.4l-1.8 1.8M242 87.8l-1.8 1.8M242 88.2l-1.8 1.8M242 88.6l-1.8 1.8M242 89l-1.8 1.8"/>
<path d="M242 89.4l-1.8 1.8M242 89.8l-1.8 1.8M242 90.2l-1.8 1.8M242 90.6l-1.8 1.8M242 91l-1.8 1.8M242 91.4l-1.8 1.8M242 91.8l-1.8 1.7M242 92.1l-1.8 1.9M242 92.6l-1.8 1.7M242 92.9l-1.8 1.8M242 93.3l-1.8 1.9M242 93.8l-1.8 1.7"/>
<path d="M242 94.1l-1.8 1.8M242 94.5l-1.8 1.8M242.2 94.7l-2 2M242.6 94.7l-2.4 2.4M243 94.7l-2.8 2.8M243.4 94.7l-3.2 3.2M243.9 94.7l-3.7 3.6M244.2 94.7l-4 4M244.6 94.7l-4.4 4.4M245 94.7l-4.8 4.8M245.4 94.7l-5.2 5.2M245.8 94.7l-5.6 5.6"/>
<path d="M246.2 94.7l-6 6M246.6 94.7l-6.4 6.4M247 94.7l-6.8 6.8M247.4 94.7l-7.2 7.2M247.8 94.7l-7.6 7.6M247.9 95l-7.7 7.6M247.9 95.4l-7.7 7.7M247.9 95.8l-7.7 7.6M247.9 96.2l-7.7 7.6M247.9 96.6l-7.7 7.7M247.9 97.4l-5.3 5.3M247.9 98.6l-4.1 4.1"/>
<path d="M247.9 99.8l-2.9 2.9M247.9 97l-5.7 5.7M247.9 97.8l-4.9 4.9M247.9 98.2l-4.5 4.5M247.9 99l-3.7 3.7M247.9 99.4l-3.3 3.3M190 100.2l-1.7 1.8M190 101l-1.7 1.8M190 100.6l-1.7 1.7M190 101.4l-1.7 1.8M190 102.1l-1.7 1.9M190 101.8l-1.7 1.7"/>
<path d="M190 102.6l-1.7 1.7M190 102.9l-1.7 1.8M190 103.3l-1.7 1.8M190 103.7l-1.7 1.8M190 104.1l-1.7 1.8M190 104.5l-1.7 1.8M190 104.9l-1.7 1.8M190 105.3l-1.7 1.8M190 105.7l-1.7 1.8M190 106.1l-1.7 1.8M190 106.5l-1.7 1.8M190 106.9l-1.7 1.8"/>
<path d="M190 107.3l-1.7 1.8M190 107.7l-1.7 1.8M190 108.1l-1.7 1.8M190 108.5l-1.7 1.8M190 108.9l-1.7 1.8M190 109.3l-1.7 1.8M190 109.7l-1.7 1.7M190 110.1l-1.7 1.8M190 110.5l-1.7 1.8M190 110.9l-1.7 1.7M190 111.3l-1.7 1.8M190 111.7l-1.7 1.7"/>
<path d="M190 112l-1.7 1.9M190 112.5l-1.7 1.7M190 112.8l-1.7 1.8M190 113.2l-1.7 1.8M190 113.7l-1.7 1.7M190 114l-1.7 1.8M190 114.4l-1.7 1.8M190 115.6l-1.7 1.8M190 114.8l-1.7 1.8M190 115.2l-1.7 1.8M190 116.8l-1.7 1.8M190 116l-1.7 1.8"/>
<path d="M190 116.4l-1.7 1.8M190 117.2l-4.3 4.4M190 117.6l-3.9 4M190 118.8l-2.7 2.8M190 118l-3.5 3.6M190 118.4l-3.1 3.2M190 119.2l-2.4 2.4M190 119.6l-1.9 2M190 120l-1.6 1.6M242 102.9l-1.8 1.7M242 103.2l-1.8 1.9M242 103.7l-1.8 1.7"/>
<path d="M242 104l-1.8 1.8M242 104.4l-1.8 1.8M242 104.8l-1.8 1.8M242 105.2l-1.8 1.8M242 105.6l-1.8 1.8M242 106l-1.8 1.8M242 106.4l-1.8 1.8M242 106.8l-1.8 1.8M242 107.2l-1.8 1.8M242 107.6l-1.8 1.8M242 108l-1.8 1.8M242 108.4l-1.8 1.8"/>
<path d="M242 108.8l-1.8 1.8M242 109.2l-1.8 1.8M242 109.6l-1.8 1.8M242 110l-1.8 1.8M242 110.4l-1.8 1.8M242 110.8l-1.8 1.8M242 111.2l-1.8 1.8M242 111.6l-1.8 1.8M242 112l-1.8 1.7M242 112.3l-1.8 1.9M242 112.8l-1.8 1.7M242 113.1l-1.8 1.8"/>
<path d="M242 113.5l-1.8 1.8M242 113.9l-1.8 1.8M242 114.3l-1.8 1.8M242 114.7l-1.8 1.8M242 115.1l-1.8 1.8M242 115.5l-1.8 1.8M242 115.9l-1.8 1.8M242 116.3l-1.8 1.8M242 116.7l-1.8 1.8M242 117.1l-1.8 1.8M242 117.5l-1.8 1.8M242 117.9l-1.8 1.8"/>
<path d="M242 118.3l-1.8 1.8M242 118.7l-1.8 1.8M242.2 118.9l-2 2M242.4 119.1l-2.2 2.2M242.6 119.3l-2.3 2.3M242.8 119.5l-2.1 2.1M243 119.7l-1.9 1.9M243.2 119.9l-1.7 1.7M247.9 101l-1.8 1.7M247.9 102.1l-.6 .6M247.9 100.1l-2.6 2.6M247.9 100.6l-2.1 2.1"/>
<path d="M247.9 101.4l-1.3 1.3M247.9 101.8l-1 .9M247.9 102.6l-.2 .1M182.3 121.4l-.2 .2M182.7 121.4l-.2 .2M183.5 121.4l-.2 .2M183.9 121.4l-.2 .2M184.3 121.4l-.2 .2M184.5 121.6h.1M185.1 121.4l-.2 .2M185.5 121.4l-.2 .2M190 121.6h.1"/>
<path d="M190 120.4l-1.2 1.2M190 120.8l-.8 .8M190 121.1l-.4 .5M243.4 120.1l-1.5 1.5M243.6 120.3l-1.3 1.3M243.8 120.5l-1.1 1.1M244 120.7l-.9 .9M244.2 120.8l-.7 .8M244.4 121.1l-.5 .5M244.6 121.3l-.3 .3M244.9 121.4l-.2 .2M245.2 121.5l-.1 .1"/>
<path d="M245.7 121.4l-.2 .1M246.1 121.4l-.3 .2M246.5 121.4l-.2 .2M246.9 121.4l-.3 .2M247.7 121.4l-.2 .2M248 121.4l-.2 .2M248.3 121.5l-.1 .1"/>
</g>
<g font-size="3.2">
<text x="83.4" y="175.1">3000</text>
<text x="107.6" y="175.1">3000</text>
<text x="126.4" y="175.2">3 NOS</text>
<text x="107.6" y="181">2500</text>
<text x="126.2" y="181">1 NO</text>
</g>
<text font-size="3" x="83.5" y="180.9">2500</text>
<g font-size="2.7">
<text x="228.1" y="165.8">NIHVA TECHNOLOGIES</text>
<text x="232.2" y="168.9">PVT. LTD. PUNE</text>
</g>
<text font-size="2.5" x="33.3" y="191.1">RAL CODE FOR PVC CURTAIN-BLUE</text>
<g font-size="2.4">
<text x="198.3" y="177.7">CLIENT - TRANS ENGINEERS INDIA PVT LTD</text>
<text x="198" y="184.6">SITE LOCATION - PUNE</text>
<text x="198.4" y="181.1">PROJECT - MARS INTERNATIONAL INDIA PVT LTD</text>
<text x="197.6" y="191.6">SCALE: NTS</text>
<text x="198.1" y="188.1">DWG. NO. : NIHVA/20-21/0115/R01</text>
<text x="219.7" y="191.6">WT:</text>
<text x="237.2" y="191.6">SHEET: A4</text>
<text x="245.9" y="188.1">REV- R01</text>
</g>
<g font-size="2.3">
<text x="65.9" y="27.1">CW+420mm</text>
<text x="49.4" y="36.9">HOOD COVER</text>
<text x="126.8" y="41.6">550 mm</text>
<text x="147.2" y="39.8">410 mm</text>
<text x="110.8" y="44.1">MOTOR</text>
<text x="111.9" y="58">190 mm</text>
<text x="109.8" y="79.4">SIDE GUIDE</text>
<text x="106.4" y="85.7">PVC CURTAIN</text>
<text x="109.9" y="99.3">TRANSPARENT</text>
<text x="31.6" y="104.9" transform="rotate(-90 31.6 104.9)">CLEAR OPENING HEIGHT(CH)</text>
<text x="110.6" y="102.1">CURTAIN</text>
<text x="152.2" y="102.3" transform="rotate(-90 152.2 102.3)">CLEAR OPENING HEIGHT+550 MM</text>
<text x="127.7" y="116.2">FFL</text>
<text x="170" y="117.4">FFL</text>
<text x="27.1" y="125.8">110 mm</text>
<text x="105.8" y="125.8">110 mm</text>
<text x="53.5" y="129.6">CLEAR OPENING WIDTH (CW)</text>
<text x="55.6" y="136.8">HIGH SPEED DOOR</text>
<text x="197.3" y="134.4">M.S. STRUCTURE(CLIENT SCOPE)</text>
<text x="161.4" y="141.4">NOTE:</text>
<text x="162.7" y="144.3">1.</text>
<text x="162.8" y="147.1">2.</text>
<text x="167.8" y="144.3">REQUIRED M.S. STRUCTURE , FITTING &amp; ALL CIVIL WORK IS IN CLIENT SCOPE.</text>
<text x="167.8" y="147.1">M.S. STRUCTURE SHOULD BE RIGID &amp; NEED TO BE FIXED/WELDED WITH</text>
<text x="167.8" y="149.9">EXISTING STRUCTURE AT SITE(IN CLIENT SCOPE).</text>
<text x="162.8" y="152.8">3.</text>
<text x="167.8" y="152.8">HIGH SPEED DOOR WILL BE ONLY INSTALLED AFTER READINESS OF</text>
<text x="167.9" y="155.6">STRUCTURE AS PER DRAWING PROVIDED.</text>
<text x="162.9" y="158.4">4.</text>
<text x="167.8" y="158.4">MOTOR POSITION RIGHT SIDE AS STANDARD.</text>
<text x="163.9" y="165.9">NIHVA MAKE HIGH SPEED</text>
<text x="163.1" y="168.8">DOOR</text>
<text x="126.8" y="186.1">QUANTITY</text>
</g>
<g font-size="2.2">
<text x="118.9" y="155.8">M.S. STRUCTURE MOUNTING</text>
<text x="70.5" y="160">R01</text>
<text x="84.1" y="160">S.M.S.</text>
<text x="100.1" y="160">24.12.2020</text>
<text x="119" y="158.5">QUANTITY ADDED</text>
<text x="70.5" y="164.9">REV NO</text>
<text x="84" y="164.9">DRAWN</text>
<text x="100" y="164.9">DATE</text>
<text x="118.9" y="164.9">REMARK</text>
<text x="143.3" y="186">MOTOR</text>
<text x="79.1" y="186.3">CLEAR OPENING</text>
<text x="79.1" y="189">WIDTH (CW)</text>
<text x="101.6" y="189.1">HEIGHT</text>
<text x="101.7" y="186.3">CLEAR</text>
<text x="110.4" y="186.3">OPENING</text>
<text x="111.8" y="189.1">(CH)</text>
<text x="143.3" y="188.8">POSITION</text>
<text x="143.3" y="191.5">(RH/LH)</text>
</g>
<g font-size="2">
<text x="231.5" y="172.9">Email:- info@nihva.com</text>
<text x="232.7" y="170.9">Tel : 020 66304033</text>
<text x="166.6" y="174.5">NAME</text>
<text x="167.4" y="177.5">S.M.S.</text>
<text x="178.6" y="174.5">SIGN</text>
<text x="188.2" y="174.5">DATE</text>
<text x="230.9" y="174.8">Website:- www.nihva.com</text>
</g>
<g font-size="1.9">
<text x="180.1" y="107.2" transform="rotate(-90 180.1 107.2)">CLEAR OPENING HEIGHT</text>
<text x="204.1" y="126.6">CLEAR OPENING WIDTH</text>
<text x="156.4" y="187.8">If any queries contact : design@nihva.com</text>
</g>
<g font-size="1.8">
<text x="157" y="165.2">TITLE</text>
<text x="156.2" y="177.5">DRAWN</text>
<text x="156.1" y="180.6">CHECK</text>
<text x="156.2" y="184.1">APPRD.</text>
</g>
<text font-size="1.7" x="162.3" y="191.4">ALL DIMENSION ARE IN mm</text>
<text font-size="1.6" x="186.7" y="177.6">22.12.2020</text>
<g font-size="1.5">
<text x="183.7" y="45.3">M.S STRUCTURE TO BE FIXED/WELDED</text>
<text x="183.8" y="47.1">WITH EXISTING STRUCTURE AT SITE</text>
<text x="183.7" y="49.1">(IN CLIENT SCOPE)</text>
<text x="180.1" y="63.3" transform="rotate(-90 180.1 63.3)">700</text>
<text x="202" y="64.6">ISMC 125</text>
<text x="244.7" y="89.9">5 MM THK PLATE</text>
<text x="196.1" y="91.8">ISMC 125</text>
<text x="227.1" y="92.6">ISMC 125</text>
<text x="250.6" y="91.9">200</text>
<text x="250.5" y="100.4" transform="rotate(-90 250.5 100.4)">200</text>
<text x="192.1" y="111.9">125</text>
<text x="235.4" y="110.1">125</text>
<text x="251.9" y="113.9" transform="rotate(-90 251.9 113.9)">1300</text>
</g>
</svg>
